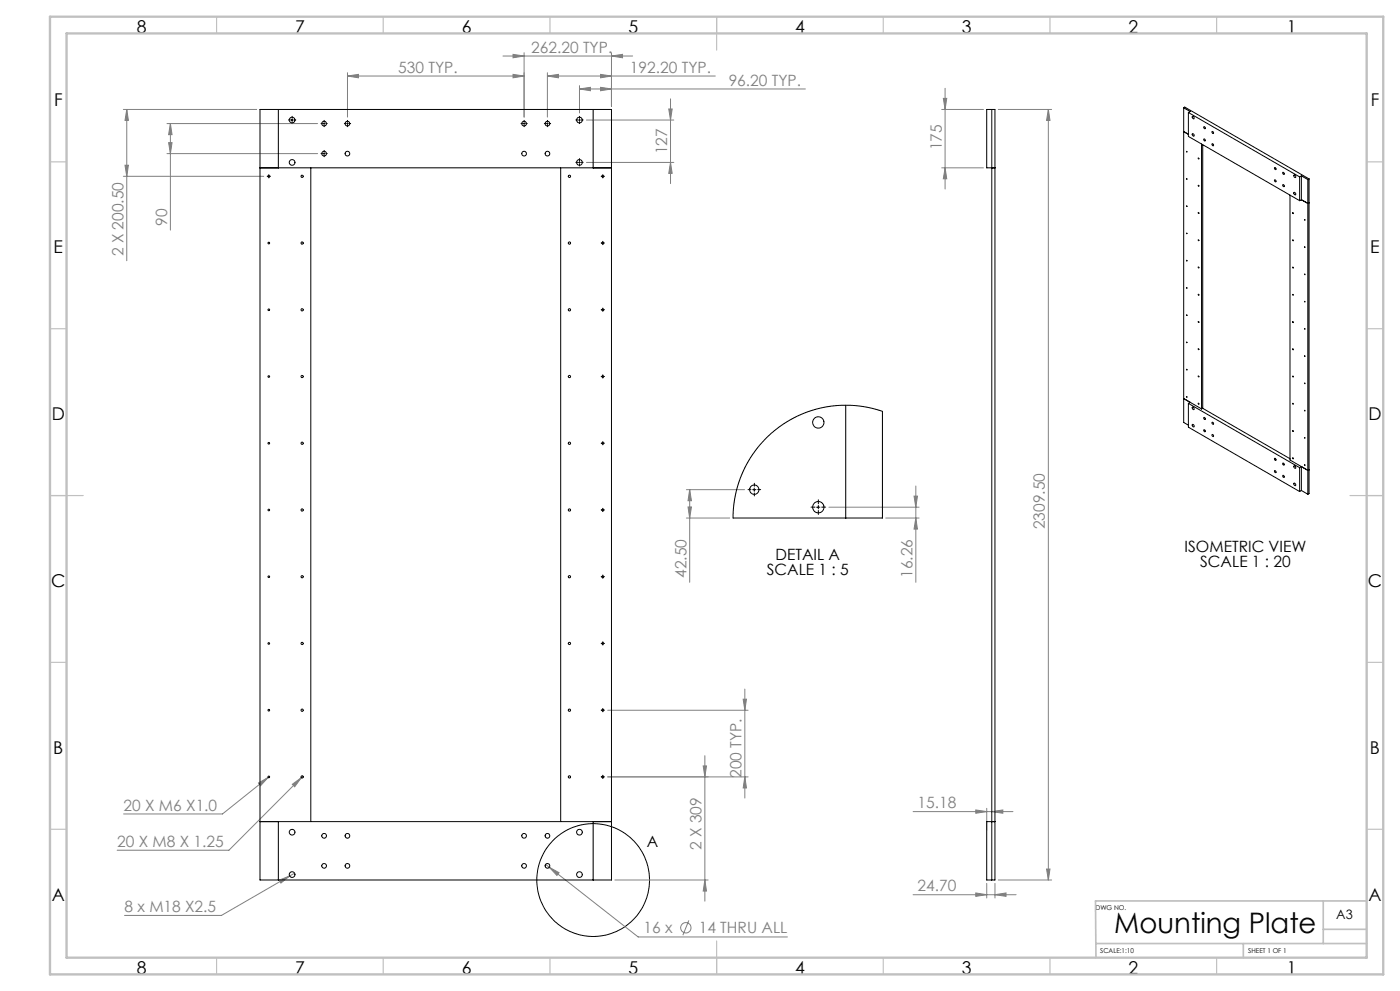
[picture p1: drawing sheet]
<svg xmlns="http://www.w3.org/2000/svg" width="420mm" height="297mm" viewBox="0 0 420 297" stroke-linecap="round" stroke-linejoin="round" font-family="sans-serif">
<g fill="none" stroke="#808080" stroke-width=".3">
<path d="M150.9 16.8h38.9M153.9 16.3l3.3 .5-3.3 .5zM157.2 15.8v19.3M183.4 16.8l3.4-.5v1zM183.4 15.8v16M37 32.8h40M38 32.8l.5 3.3h-1zM38 32.8v45.3M50.1 37h45.2M51.1 37v32M51.1 37l.5 3.4h-1zM104.2 22.8l3.3-.5v1z"/>
<path d="M104.2 22.8h53M104.2 21.8v13.3M153.9 22.3l3.3 .5-3.3 .5zM164.2 22.8l3.3-.5v1zM164.2 21.8v13.3M164.2 22.8h50.4M173.8 26.7l3.3-.5v1zM173.8 25.7v8.2M173.8 26.7h67.8M175.9 36h26.2M180.2 26.2l3.2 .5-3.2 .5zM180.2 22.3l3.2 .5-3.2 .5z"/>
<path d="M200.6 32.7h1l-.4 3.3zM201.2 29.6v25.4M282.5 32.8h12.5M283 29.5h1l-.5 3.3zM283.5 26.5v30.2M299.5 32.8h16M314.5 32.8l.5 3.3h-1zM314.5 32.8v230.9M37 52.8h42.1M37.5 49.5h1l-.5 3.3zM50.1 46h45.2M50.6 42.8h1l-.5 3.2z"/>
<path d="M175.9 48.7h26.2M201.2 48.7l.4 3.3h-1zM282.5 50.3h12.5M283.5 50.3l.5 3.3h-1zM205.9 155.3h13M205.9 146.8h17.5M206.4 151.9h1l-.5 3.4zM206.9 146.8v27.7M206.9 146.8l.5 3.3h-1zM248.7 152h27M265.7 155.3h10M274.2 148.7h1l-.5 3.3z"/>
<path d="M274.7 155.3l.5 3.3h-1zM274.7 145.7v28.8M182.3 212.9h42.1M223 209.5h.9l-.5 3.4zM223.4 206.5v32.7M77.5 234.7l2.9-1.7-2.2 2.5zM80.4 233l-13.7 10.9h-29.6M80.8 232.7l-.4 .3M87.7 235.1l2.7-2-2 2.7zM90.4 233.1l-21.7 21.7h-33.6M90.9 232.6l-.5 .5M182.3 232.8h42.1"/>
<path d="M211 229.5h.9l-.4 3.3zM211.5 226.5v43.6M223.4 232.8l.5 3.3h-.9zM163.7 259.1l1.1 .8M164.8 259.9l2.9 1.6-.6 .9zM164.8 259.9l26.7 20.9h44.7M273.9 243.2h30M292.7 242.7l3.3 .5-3.3 .5zM296 242.2v6.6M297.5 243.2l3.3-.5v1zM83.8 263.8l3.1-1.3-2.6 2.2zM86.9 262.5l-20.5 11.9h-29"/>
<path d="M88.4 261.7l-1.5 .8M184.5 263.7h27.9M206.7 275.8l-1.8 4.5M211.5 263.7l.4 3.3h-.9zM273.9 268.1h30.9M292.7 267.6l3.3 .5-3.3 .5zM296 264.8v4.3M298.5 268.1l3.3-.5v1zM298.5 264.8v4.3M299.5 263.7h16M314 260.5h1l-.5 3.2z"/>
<circle cx="205.8" cy="278" r="1.55"/>
</g>
<g fill="none" stroke="#000" stroke-width=".3">
<path d="M87.4 36h.5M87.6 35.7v.5M97 37h.5M97.2 36.8v.5M104 37h.5M104.2 36.8v.5M157 37h.5M157.2 36.8v.5M164 37h.5M164.2 36.8v.5M173.6 36h.5M173.8 35.7v.5"/>
<path d="M80.4 52.8h.5M80.6 52.6v.5M97 46h.5M97.2 45.8v.5M173.6 48.7h.5M173.8 48.4v.5M180.6 52.8h.5M180.8 52.6v.5M180.6 72.8h.5M180.8 72.6v.5M180.6 92.8h.5M180.8 92.6v.5"/>
<path d="M180.6 112.9h.5M180.8 112.6v.5M180.6 132.9h.5M180.8 132.6v.5M180.6 152.9h.5M180.8 152.6v.5M225.8 146.8h1M226.3 146.3v.9M245 152h1M245.5 151.5v1M180.6 172.9h.5M180.8 172.6v.5"/>
<path d="M180.6 192.9h.5M180.8 192.6v.5M180.6 212.9h.5M180.8 212.6v.5M180.6 232.8h.5M180.8 232.6v.5"/>
<circle cx="178" cy="263.7" r="16.9"/>
</g>
<g fill="none" stroke="#000" stroke-width=".3" stroke-dasharray="15.2 1.3 1.3 1.3">
<path d="M87.1 36h-.6M87.6 36.5v.6M87.6 35.5v-.6M88.1 36h.6M96.7 37h-.4M97.2 37.5v.5M97.2 36.5v-.4M97.7 37h.5M103.7 37h-.4M104.2 37.5v.5M104.2 36.5v-.4M104.7 37h.5"/>
<path d="M156.7 37h-.4M157.2 37.5v.5M157.2 36.5v-.4M157.7 37h.5M163.7 37h-.4M164.2 37.5v.5M164.2 36.5v-.4M164.7 37h.5M173.3 36h-.6M173.8 36.5v.6M173.8 35.5v-.6M174.3 36h.6"/>
<path d="M80.4 52.8h-.3M80.6 53.1v.2M80.6 52.6v-.3M80.9 52.8h.2M96.7 46h-.4M97.2 46.5v.5M97.2 45.5v-.4M97.7 46h.5M173.3 48.7h-.6M173.8 49.2v.6M173.8 48.2v-.6M174.3 48.7h.6"/>
<path d="M180.6 52.8h-.3M180.8 53.1v.2M180.8 52.6v-.3M181.1 52.8h.2M180.6 72.8h-.3M180.8 73.1v.2M180.8 72.6v-.3M181.1 72.8h.2M180.6 92.8h-.3M180.8 93.1v.2M180.8 92.6v-.3M181.1 92.8h.2"/>
<path d="M180.6 112.8h-.3M180.8 113.1v.2M180.8 112.6v-.3M181.1 112.8h.2M180.6 132.8h-.3M180.8 133.1v.2M180.8 132.6v-.3M181.1 132.8h.2M180.6 152.8h-.3M180.8 153.1v.2M180.8 152.6v-.3M181.1 152.8h.2"/>
<path d="M225.3 146.7h-.9M226.3 147.7v.9M226.3 145.7v-.9M227.3 146.7h.9M244.5 152h-1.2M245.5 153v1.2M245.5 151v-1.2M246.5 152h1.2M180.6 172.8h-.3M180.8 173.1v.2M180.8 172.6v-.3M181.1 172.8h.2"/>
<path d="M180.6 192.8h-.3M180.8 193.1v.2M180.8 192.6v-.3M181.1 192.8h.2M180.6 212.8h-.3M180.8 213.1v.2M180.8 212.6v-.3M181.1 212.8h.2M180.6 232.8h-.3M180.8 233.1v.2M180.8 232.6v-.3M181.1 232.8h.2"/>
</g>
<g fill="none" stroke="#c0c0c0" stroke-width=".35">
<path d="M65 5v5M115 5v5M165 5v5M215 5v10M265 5v5M315 5v5M365 5v5M15 48.5h5M410 48.5h5M15 98.5h5M410 98.5h5M15 148.5h10"/>
<path d="M405 148.5h10M15 198.5h5M410 198.5h5M15 248.5h5M410 248.5h5M65 287v5M115 287v5M165 287v5M215 282v10M265 287v5M315 287v5M365 287v5"/>
</g>
<path d="M397 270v12.8M397 278.5h13M410 270h-81.4l.2 17M328.8 282.8h81.2M373 282.8v4.2" fill="none" stroke="#c0c0c0" stroke-width=".5"/>
<path d="M15 5h400v287h-400zM20 10h390v277h-390z" fill="none" stroke="#c0c0c0" stroke-width=".7"/>
<g fill="#808080">
<path d="M164.8 259.9l2.3 2.5 .6-.9zM83.8 263.8l.5 .9 2.6-2.2zM87.7 235.1l.7 .7 2-2.7zM77.5 234.7l.7 .8 2.2-2.5z"/>
<path d="M292.7 267.6l3.3 .5-3.3 .5zM298.5 268.1l3.3-.5v1z"/>
<path d="M297.5 243.2l3.3-.5v1zM292.7 242.7l3.3 .5-3.3 .5z"/>
<path d="M180.2 26.2l3.2 .5-3.2 .5zM173.8 26.7l3.3-.5v1zM180.2 22.3l3.2 .5-3.2 .5zM164.2 22.8l3.3-.5v1zM183.4 16.8l3.4-.5v1zM153.9 16.3l3.3 .5-3.3 .5z"/>
<path d="M153.9 22.3l3.3 .5-3.3 .5zM104.2 22.8l3.3-.5v1z"/>
<path d="M223.4 232.8l.5 3.3h-.9zM223 209.5h.9l-.5 3.4zM50.6 42.8h1l-.5 3.2zM51.1 37l.5 3.4h-1z"/>
<path d="M37.5 49.5h1l-.5 3.3zM38 32.8l.5 3.3h-1z"/>
<path d="M200.6 32.7h1l-.4 3.3zM201.2 48.7l.4 3.3h-1z"/>
<path d="M211.5 263.7l.4 3.3h-.9zM211 229.5h.9l-.4 3.3zM274.7 155.3l.5 3.3h-1zM274.2 148.7h1l-.5 3.3zM206.4 151.9h1l-.5 3.4zM206.9 146.8l.5 3.3h-1z"/>
<path d="M314.5 32.8l.5 3.3h-1zM314 260.5h1l-.5 3.2z"/>
<path d="M283 29.5h1l-.5 3.3zM283.5 50.3l.5 3.3h-1z"/>
</g>
<g fill="none" stroke="#000" stroke-width=".3">
<path d="M78 32.8h105.4v230.9h-105.4zM83.5 32.8v17.5M177.9 32.8v17.5M297.5 32.8v230.9M355.1 32.3v94.3l1.4 .8M355.1 39.4l1.4 .8M355.1 32.3l1.9 1.1-.5 .3M355.1 32.3l.3-.2 37.3 21.5M356.5 33.7v7.2l33.4 19.2M356.5 33.7l33.4 19.3M357.7 34.9a.38 .38 0 0 1 .5 .2 .38 .38 0 0 1-.2 .5l-.3-.4zM361.1 38a.27 .27 0 0 1 .5 .2 .27 .27 0 0 1-.3 .3z"/>
<path d="M363.6 39.4a.29 .29 0 0 1 .5 .2 .29 .29 0 0 1-.3 .4zM78 50.3h105.4M93.2 50.3v195.9M168.2 50.3v195.9M298.5 50.3h-2.5v-17.5h2.5v230.9h-2.5v-17.5h2.5M356 45.4l.1 .2zM357.7 40.1a.38 .38 0 0 1 .5 .2 .38 .38 0 0 1-.2 .5l-.3-.4zM359.4 47.4l.2 .3zM360.5 43.2v79.4M360.8 43.4v79M361.1 41.7a.27 .27 0 0 1 .4 .1 .27 .27 0 0 1-.2 .4zM363.6 43.1a.3 .3 0 0 1 .5 .2 .3 .3 0 0 1-.3 .3z"/>
<path d="M382.4 53.9a.28 .28 0 0 1 .4 .2 .28 .28 0 0 1-.3 .3zM382.4 50.2a.29 .29 0 0 1 .4 .2 .29 .29 0 0 1-.4 .3zM384.8 51.6a.3 .3 0 0 1 .5 .2 .3 .3 0 0 1-.3 .4zM384.9 55.3a.28 .28 0 0 1 .4 .2 .28 .28 0 0 1-.4 .3zM387 58.5v79.4l5.4 3.1M388.2 57.7a.37 .37 0 0 1 .5 .2 .37 .37 0 0 1-.2 .5zM388.2 52.5a.36 .36 0 0 1 .5 .2 .36 .36 0 0 1-.3 .5zM389.9 53v7.1M390.4 59.9l2 1.1 .3-.2M390.4 52.7v7.2M390.4 52.7l-.5 .3M390.4 52.7l2 1.1"/>
<path d="M390.4 59.9l-.5 .2M392.4 53.8v94.3M392.7 53.6v94.3l-.3 .2M392.7 53.6l-.3 .2M356 78l.1 .2zM359.4 63.7l.2 .3zM359.4 71.9l.3 .2zM387.8 63.7l.2 .3zM391.4 65.8l.1 .2zM355.9 86.2l.2 .2zM356 94.3l.1 .3zM359.4 88.2l.3 .3z"/>
<path d="M387.8 80l.2 .4zM387.8 96.4l.2 .3zM391.4 82.1l.1 .2zM391.4 98.5l.1 .2zM355.9 102.5l.2 .2zM356 110.7l.1 .2zM356 118.8l.1 .3zM359.5 104.5l.2 .3zM391.4 114.8l.1 .2zM391.4 106.6l.1 .3zM230 131.1l3.6-3.1 4.5-2.7 4.4-2 4.2-1.1 4.4-.7h4.8l4.5 .6 4.3 1.2v32h-44.8l.1-2.6 .5-3.7 .8-3.5 1.2-3.3 1.2-2.5 1.9-3.2 2.2-3zM253.7 121.5v33.8"/>
<path d="M356.5 120.9l.5-.3-1.9-1.2 5.4 3.2M356.5 120.9l33.4 19.3M356.5 120.9v7.1l33.4 19.3M357.7 127.3a.35 .35 0 0 1 .5 .1 .35 .35 0 0 1-.3 .5zM357.7 122.1a.36 .36 0 0 1 .5 .2 .36 .36 0 0 1-.3 .4zM359.4 120.9l.3 .2zM360.8 122.4l-.3 .2M360.8 122.4l26.2 15.1M361.1 128.8a.3 .3 0 0 1 .4 .2 .3 .3 0 0 1-.1 .4zM361.2 125.1a.29 .29 0 0 1 .4 .2 .29 .29 0 0 1-.4 .3zM382.3 137.4a.28 .28 0 0 1 .5 .1 .28 .28 0 0 1-.3 .4zM384.8 138.8a.28 .28 0 0 1 .5 .2 .28 .28 0 0 1-.4 .3z"/>
<path d="M387.8 137.2l.2 .3zM388.2 139.6a.36 .36 0 0 1 .6 .2 .36 .36 0 0 1-.5 .5zM390.4 139.8l-.5 .4M390.4 139.8l2 1.2M390.4 139.8v7.2M391.4 122.9l.1 .3zM382.3 141.1a.29 .29 0 0 1 .5 .1 .29 .29 0 0 1-.3 .4zM384.8 142.5a.27 .27 0 0 1 .5 .2 .27 .27 0 0 1-.4 .3zM388.2 144.8a.36 .36 0 0 1 .5 .2 .36 .36 0 0 1-.3 .5zM389.9 140.2v7.1M390.4 147l2 1.1M390.4 147l-.5 .3"/>
<path d="M392.7 140.8l-.3 .2M78 246.2h105.4M83.5 246.2v17.5M177.9 246.2v17.5"/>
<circle cx="87.6" cy="36" r=".85"/>
<circle cx="97.2" cy="37" r=".71"/>
<circle cx="104.2" cy="37" r=".69"/>
<circle cx="157.2" cy="37.1" r=".7"/>
<circle cx="164.2" cy="37" r=".69"/>
<circle cx="173.8" cy="36" r=".86"/>
<circle cx="80.6" cy="52.9" r=".25"/>
<circle cx="87.6" cy="48.7" r=".85"/>
<circle cx="90.6" cy="52.9" r=".34"/>
<circle cx="97.2" cy="46" r=".71"/>
<circle cx="104.2" cy="46" r=".69"/>
<circle cx="157.2" cy="46.1" r=".7"/>
<circle cx="164.2" cy="46" r=".69"/>
<circle cx="170.8" cy="52.8" r=".34"/>
<circle cx="173.8" cy="48.7" r=".86"/>
<circle cx="180.8" cy="52.9" r=".25"/>
<circle cx="356" cy="53.6" r=".1"/>
<circle cx="359.6" cy="55.6" r=".14"/>
<circle cx="80.6" cy="72.9" r=".25"/>
<circle cx="90.6" cy="72.9" r=".34"/>
<circle cx="170.8" cy="72.8" r=".34"/>
<circle cx="180.8" cy="72.9" r=".25"/>
<circle cx="356" cy="69.9" r=".09"/>
<circle cx="356" cy="61.8" r=".1"/>
<circle cx="387.9" cy="72.1" r=".15"/>
<circle cx="391.4" cy="74.1" r=".1"/>
<circle cx="80.6" cy="92.8" r=".25"/>
<circle cx="90.6" cy="92.9" r=".34"/>
<circle cx="170.8" cy="92.9" r=".34"/>
<circle cx="180.8" cy="92.8" r=".25"/>
<circle cx="359.6" cy="80.1" r=".14"/>
<circle cx="359.6" cy="96.5" r=".14"/>
<circle cx="387.9" cy="88.4" r=".15"/>
<circle cx="391.4" cy="90.4" r=".1"/>
<circle cx="80.6" cy="112.8" r=".25"/>
<circle cx="90.6" cy="112.9" r=".34"/>
<circle cx="170.8" cy="112.9" r=".34"/>
<circle cx="180.8" cy="112.8" r=".25"/>
<circle cx="359.6" cy="112.8" r=".14"/>
<circle cx="387.9" cy="112.9" r=".15"/>
<circle cx="387.9" cy="104.7" r=".15"/>
<circle cx="80.6" cy="132.8" r=".25"/>
<circle cx="90.6" cy="132.9" r=".34"/>
<circle cx="170.8" cy="132.9" r=".34"/>
<circle cx="180.8" cy="132.8" r=".25"/>
<circle cx="245.5" cy="126.6" r="1.71"/>
<circle cx="363.9" cy="126.8" r=".29"/>
<circle cx="363.9" cy="130.4" r=".29"/>
<circle cx="387.9" cy="121.1" r=".15"/>
<circle cx="387.9" cy="129.2" r=".15"/>
<circle cx="391.5" cy="131.3" r=".1"/>
<circle cx="391.5" cy="139.4" r=".11"/>
<circle cx="80.6" cy="152.8" r=".25"/>
<circle cx="90.6" cy="152.9" r=".34"/>
<circle cx="170.8" cy="152.9" r=".34"/>
<circle cx="180.8" cy="152.8" r=".25"/>
<circle cx="226.3" cy="146.8" r="1.4"/>
<circle cx="245.5" cy="152" r="1.71"/>
<circle cx="80.6" cy="172.8" r=".25"/>
<circle cx="90.6" cy="172.8" r=".33"/>
<circle cx="170.8" cy="172.8" r=".33"/>
<circle cx="180.8" cy="172.8" r=".25"/>
<circle cx="80.6" cy="192.9" r=".25"/>
<circle cx="90.6" cy="192.8" r=".34"/>
<circle cx="170.8" cy="192.8" r=".34"/>
<circle cx="180.8" cy="192.9" r=".25"/>
<circle cx="80.6" cy="212.8" r=".25"/>
<circle cx="90.6" cy="212.8" r=".34"/>
<circle cx="170.8" cy="212.8" r=".34"/>
<circle cx="180.8" cy="212.8" r=".25"/>
<circle cx="80.6" cy="232.8" r=".25"/>
<circle cx="90.6" cy="232.8" r=".34"/>
<circle cx="170.8" cy="232.8" r=".34"/>
<circle cx="180.8" cy="232.8" r=".25"/>
<circle cx="87.6" cy="249.4" r=".85"/>
<circle cx="97.2" cy="250.5" r=".71"/>
<circle cx="97.2" cy="259.5" r=".71"/>
<circle cx="104.2" cy="250.5" r=".7"/>
<circle cx="104.2" cy="259.5" r=".7"/>
<circle cx="157.2" cy="250.5" r=".71"/>
<circle cx="157.2" cy="259.5" r=".71"/>
<circle cx="164.3" cy="259.5" r=".7"/>
<circle cx="164.3" cy="250.5" r=".7"/>
<circle cx="173.8" cy="249.4" r=".86"/>
<circle cx="87.6" cy="262.1" r=".85"/>
<circle cx="173.8" cy="262.1" r=".86"/>
</g>
<text font-size="8.5" x="334.3" y="279.7">Mounting Plate</text>
<g font-size="5.3">
<text x="41" y="9.9">8</text>
<text x="88.5" y="9.9">7</text>
<text x="138.5" y="9.9">6</text>
<text x="188.5" y="9.9">5</text>
<text x="238.5" y="9.9">4</text>
<text x="288.5" y="9.9">3</text>
<text x="338.5" y="9.9">2</text>
<text x="386" y="9.9">1</text>
<text x="16.2" y="31.7">F</text>
<text x="411.2" y="31.7">F</text>
<text x="16.1" y="75.9">E</text>
<text x="411.1" y="75.9">E</text>
<text x="15.5" y="125.9">D</text>
<text x="410.5" y="125.9">D</text>
<text x="15.4" y="175.9">C</text>
<text x="410.4" y="175.9">C</text>
<text x="16" y="225.9">B</text>
<text x="411" y="225.9">B</text>
<text x="15.5" y="270.2">A</text>
<text x="410.5" y="270.2">A</text>
<text x="41" y="291.9">8</text>
<text x="88.5" y="291.9">7</text>
<text x="138.5" y="291.9">6</text>
<text x="188.5" y="291.9">5</text>
<text x="238.5" y="291.9">4</text>
<text x="288.5" y="291.9">3</text>
<text x="338.5" y="291.9">2</text>
<text x="386" y="291.9">1</text>
</g>
<g font-size="4.7" fill="#808080">
<text x="159.4" y="15.8">262.20 TYP.</text>
<text x="119.5" y="21.8">530 TYP.</text>
<text x="189" y="21.8">192.20 TYP.</text>
<text x="218.6" y="25.7">96.20 TYP.</text>
<text x="200.1" y="46.2" transform="rotate(-90 200.1 46.2)">127</text>
<text x="282.5" y="45" transform="rotate(-90 282.5 45)">175</text>
<text x="50.1" y="67.7" transform="rotate(-90 50.1 67.7)">90</text>
<text x="37" y="76.8" transform="rotate(-90 37 76.8)">2 X 200.50</text>
<text x="313.5" y="158.6" transform="rotate(-90 313.5 158.6)">2309.50</text>
<text x="205.9" y="173.2" transform="rotate(-90 205.9 173.2)">42.50</text>
<text x="273.7" y="173.2" transform="rotate(-90 273.7 173.2)">16.26</text>
<text x="222.5" y="233.2" transform="rotate(-90 222.5 233.2)">200 TYP.</text>
<text x="37.1" y="242.9">20 X M6 X1.0</text>
<text x="275.2" y="242.2">15.18</text>
<text x="35.1" y="253.8">20 X M8 X 1.25</text>
<text x="210.5" y="254.7" transform="rotate(-90 210.5 254.7)">2 X 309</text>
<text x="275.2" y="267.1">24.70</text>
<text x="37.4" y="273.3">8 x M18 X2.5</text>
<text x="193.1" y="279.7">16 x</text>
<text x="209.6" y="279.7">14 THRU ALL</text>
</g>
<g font-size="4.7">
<text x="232.7" y="167.9">DETAIL A</text>
<text x="355.4" y="165.3">ISOMETRIC VIEW</text>
<text x="230.1" y="172.5">SCALE 1 : 5</text>
<text x="360.1" y="169.8">SCALE 1 : 20</text>
<text x="194" y="254">A</text>
</g>
<text font-size="3.9" x="400.9" y="275.5">A3</text>
<g font-size="2">
<text x="328.7" y="272.7">DWG NO.</text>
<text x="330.1" y="285.6">SCALE:1:10</text>
<text x="374.5" y="285.6">SHEET 1 OF 1</text>
</g>
</svg>
